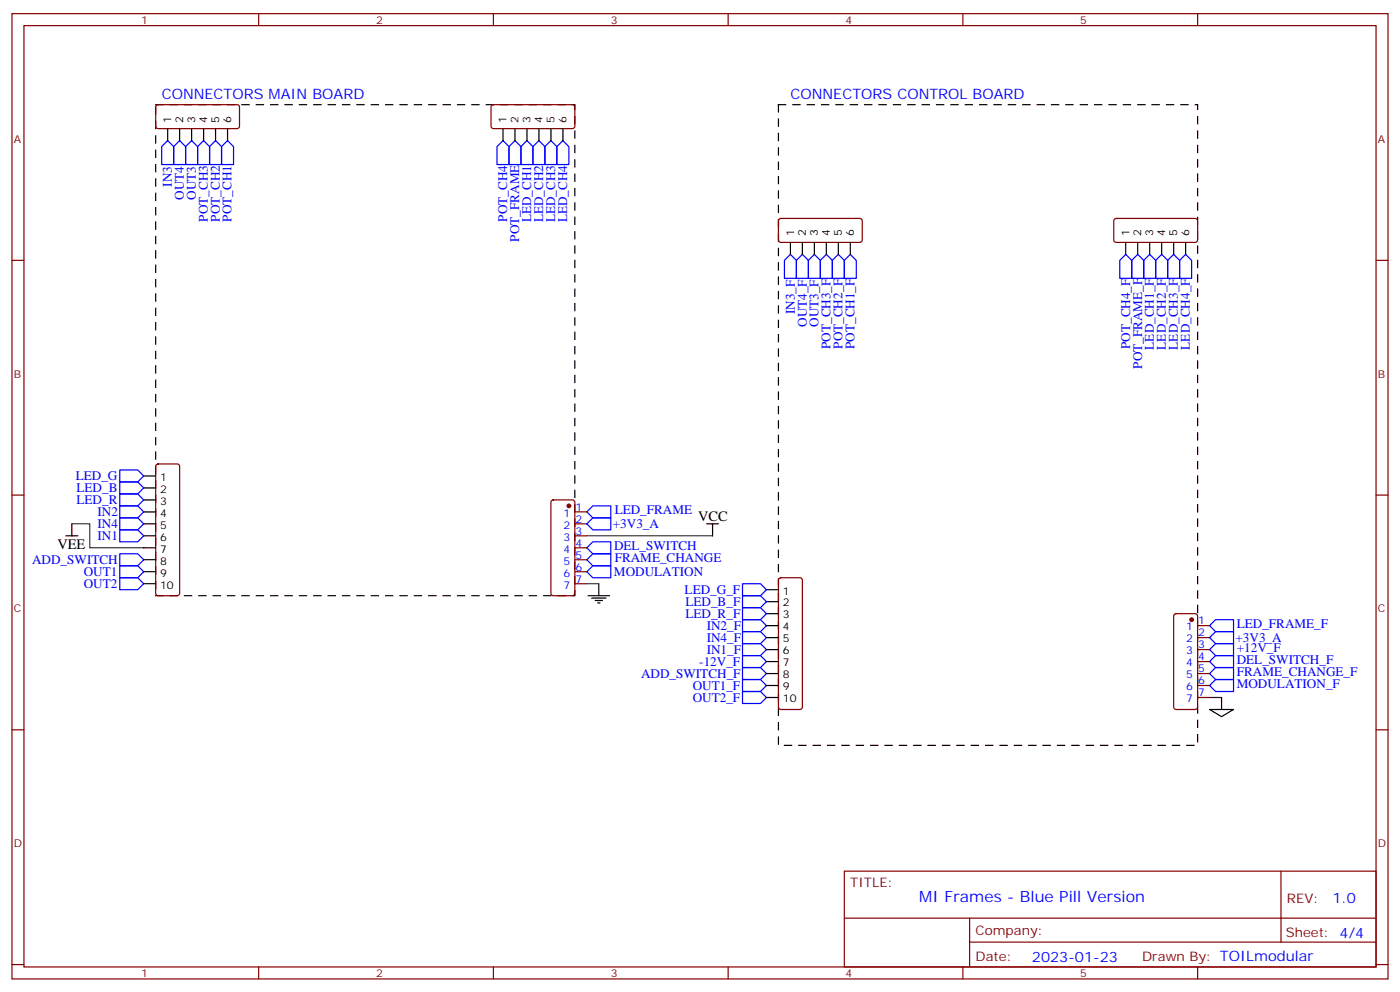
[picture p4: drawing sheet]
<svg xmlns="http://www.w3.org/2000/svg" width="412mm" height="292mm" viewBox="0 0 412 292" stroke-linecap="round" stroke-linejoin="round" font-family="sans-serif">
<g fill="none" stroke="#870000" stroke-width=".35">
<path d="M3.5 4h405.4v284.4h-405.4zM7.1 7.5h398.2v277.3h-398.2zM76.2 4v3.5M145.3 4v3.5M214.5 4v3.5M283.6 4v3.5M352.8 4v3.5M46.1 31l.5-.2 23.5 .1 .5 .6-.1 6-.7 .4-23.5-.1-.4-.6v-5.7zM144.9 31l.4-.2 23.6 .1 .4 .6v6l-.7 .4-23.5-.1-.5-.6v-5.7zM3.5 76.7h3.6M229.5 64.6l.5-.3 23.6 .1 .4 .7-.1 5.9-.6 .4-23.6-.1-.4-.6v-5.6zM328.3 64.6l.5-.3 23.5 .1 .5 .7-.1 5.9-.6 .4-23.6-.1-.4-.6v-5.6z"/>
<path d="M405.3 76.7h3.6M46.1 136.9l.5-.2h5.6l.5 .2 .2 .5v37.4l-.2 .5-.5 .2h-5.6l-.5-.3-.2-.4v-37.4zM3.5 145.8h3.6M162.5 147.5l.5-.3h5.6l.7 .5v27.1l-.2 .5-.5 .2h-5.6l-.5-.3-.2-.4v-26.8zM169.3 150.8h3.6M169.3 154.3h3.6M169.3 157.8h3.6M405.3 145.8h3.6M169.3 161.4h3.6M169.3 164.9h3.6M169.3 168.4h3.6M169.3 171.9h3.6"/>
<path d="M229.5 170.4l.5-.2h5.7l.5 .2 .2 .5v37.4l-.3 .5-.4 .2h-5.7l-.5-.2-.2-.5v-37.4zM346 181l.4-.2h5.7l.6 .4 .1 27.1-.3 .5-.4 .2h-5.7l-.5-.2-.2-.5v-26.8zM352.8 184.3h3.5M352.8 187.8h3.5M352.8 191.3h3.5M352.8 194.9h3.5M352.8 198.4h3.5M3.5 215h3.6M352.8 201.9h3.5M352.8 205.5h3.5M405.3 215h3.6M248.7 256.6h156.6v28.2h-156.6z"/>
<path d="M377.3 256.6v20.9M248.7 270.5h156.5M285.6 277.5h119.6M285.6 270.5v14.1M3.5 284.1h3.6M76.2 284.8v3.6M145.3 284.8v3.6M214.5 284.8v3.6M283.6 284.8v3.6M352.8 284.8v3.6M405.3 284.1h3.6"/>
</g>
<path d="M21.2 154.3h5.3v7.1h15.8M172.9 157.8h37M172.9 171.9h3.5M356.3 205.5h3.5" fill="none" stroke="#008700" stroke-width=".35"/>
<g fill="none" stroke="#000" stroke-width=".35">
<path d="M49.4 37.9v3.5M52.9 37.9v3.5M56.4 37.9v3.5M60 37.9v3.5M63.5 37.9v3.5M67 37.9v3.5M148.2 37.9v3.5M151.7 37.9v3.5M155.2 37.9v3.5M158.7 37.9v3.5M162.3 37.9v3.5M165.8 37.9v3.5"/>
<path d="M232.8 71.4v3.5M236.4 71.4v3.5M239.9 71.4v3.5M243.4 71.4v3.5M246.9 71.4v3.5M250.5 71.4v3.5M331.6 71.4v3.5M335.1 71.4v3.5M338.7 71.4v3.5M342.2 71.4v3.5M345.7 71.4v3.5M349.2 71.4v3.5"/>
<path d="M19.4 157.8h3.5M21.2 154.3v3.5M42.3 157.8h3.6M42.3 154.3h3.6M42.3 140.2h3.6M42.3 143.7h3.6M42.3 147.2h3.6M42.3 150.8h3.6M208.1 154.3h3.6M209.9 154.3v3.5M42.3 161.4h3.6M42.3 164.9h3.6"/>
<path d="M42.3 168.4h3.6M42.3 171.9h3.6M173.2 175.5h6.4M174.3 176.2h4.2M175.3 176.9h2.1M176 177.6h.7M176.4 171.9v3.6M225.8 173.7h3.5M225.8 177.2h3.5M225.8 180.8h3.5M225.8 184.3h3.5M225.8 187.8h3.5"/>
<path d="M225.8 191.3h3.5M225.8 194.9h3.5M225.8 198.4h3.5M225.8 201.9h3.5M225.8 205.5h3.5M356.3 209h7.1l-3.6 2.1zM359.8 205.5v3.5"/>
</g>
<g fill="none" stroke="#00f" stroke-width=".35">
<path d="M49.4 41.4l1.8 1.8v5.3h-3.6v-5.3zM52.9 41.4l1.8 1.8v5.3h-3.5v-5.3zM54.7 43.2l1.7-1.8 1.8 1.8v5.3h-3.5zM60 41.4l1.7 1.8v5.3h-3.5v-5.3zM63.5 41.4l1.8 1.8v5.3h-3.6v-5.3zM67 41.4l1.8 1.8v5.3h-3.5v-5.3zM148.2 41.4l1.7 1.8v5.3h-3.5v-5.3zM151.7 41.4l1.8 1.8v5.3h-3.6v-5.3zM155.2 41.4l1.8 1.8v5.3h-3.5v-5.3zM158.7 41.4l1.8 1.8v5.3h-3.5v-5.3zM162.3 41.4l1.7 1.8v5.3h-3.5v-5.3zM165.8 41.4l1.8 1.8v5.3h-3.6v-5.3z"/>
<path d="M232.8 74.9l1.8 1.8v5.3h-3.5v-5.3zM236.4 74.9l1.7 1.8v5.3h-3.5v-5.3zM239.9 74.9l1.8 1.8v5.3h-3.6v-5.3zM243.4 74.9l1.8 1.8v5.3h-3.5v-5.3zM246.9 74.9l1.8 1.8v5.3h-3.5v-5.3zM250.5 74.9l1.7 1.8v5.3h-3.5v-5.3zM331.6 74.9l1.8 1.8v5.3h-3.6v-5.3zM333.4 76.7l1.7-1.8 1.8 1.8v5.3h-3.5zM338.7 74.9l1.7 1.8v5.3h-3.5v-5.3zM342.2 74.9l1.8 1.8v5.3h-3.6v-5.3zM345.7 74.9l1.8 1.8v5.3h-3.5v-5.3zM349.2 74.9l1.8 1.8v5.3h-3.5v-5.3z"/>
<path d="M35.3 138.4h5.3l1.7 1.8-1.7 1.8h-5.3zM35.3 152.5h5.3l1.7 1.8-1.7 1.8h-5.3zM35.3 149h5.3l1.7 1.8-1.7 1.7h-5.3zM35.3 156.1h5.3l1.7 1.7-1.7 1.8h-5.3zM35.3 142h5.3l1.7 1.7-1.7 1.8h-5.3zM35.3 145.5h5.3l1.7 1.7-1.7 1.8h-5.3zM172.9 150.8l1.7-1.8h5.3v3.5h-5.3zM174.6 152.5h5.3v3.6h-5.3l-1.7-1.8zM35.3 170.2h5.3l1.7 1.7-1.7 1.8h-5.3zM35.3 166.7h5.3l1.7 1.7-1.7 1.8h-5.3zM35.3 163.1h5.3l1.7 1.8-1.7 1.8h-5.3zM172.9 168.4l1.7-1.7h5.3v3.5h-5.3z"/>
<path d="M172.9 164.9l1.7-1.8h5.3v3.6h-5.3zM172.9 161.4l1.7-1.8h5.3v3.5h-5.3zM218.7 171.9h5.3l1.8 1.8-1.8 1.8h-5.3zM218.7 175.5h5.3l1.8 1.7-1.8 1.8h-5.3zM218.7 179h5.3l1.8 1.8-1.8 1.7h-5.3zM218.7 193.1h5.3l1.8 1.8-1.8 1.7h-5.3zM218.7 186.1h5.3l1.8 1.7-1.8 1.8h-5.3zM218.7 182.5h5.3l1.8 1.8-1.8 1.8h-5.3zM218.7 189.6h5.3l1.8 1.7-1.8 1.8h-5.3zM218.7 196.6h5.3l1.8 1.8-1.8 1.8h-5.3zM356.3 198.4l1.8-1.8h5.3v3.6h-5.3zM356.3 194.9l1.8-1.8h5.3v3.5h-5.3z"/>
<path d="M356.3 184.3l1.8-1.8h5.3v3.6h-5.3zM358.1 189.6h5.3v3.5h-5.3l-1.8-1.8zM358.1 186.1h5.3v3.5h-5.3l-1.8-1.8zM218.7 203.7h5.3l1.8 1.8-1.8 1.7h-5.3zM218.7 200.2h5.3l1.8 1.7-1.8 1.8h-5.3zM356.3 201.9l1.8-1.7h5.3v3.5h-5.3z"/>
</g>
<path d="M45.9 30.8h123.4v144.7h-123.4zM229.3 30.8h123.5v188.8h-123.5z" fill="none" stroke="#000" stroke-width=".35" stroke-dasharray="2.1 2.1"/>
<g fill="#870000" stroke="#870000" stroke-width=".35">
<circle cx="167.6" cy="149" r=".53"/>
<circle cx="351" cy="182.5" r=".53"/>
</g>
<text font-size="4.6" fill="#00f" x="270.8" y="265.6">MI Frames - Blue Pill Version</text>
<g font-size="4.2" fill="#00f">
<text x="47.6" y="29.1">CONNECTORS MAIN BOARD</text>
<text x="232.8" y="29.1">CONNECTORS CONTROL BOARD</text>
<text x="392.5" y="265.9">1.0</text>
<text x="304" y="283.2">2023-01-23</text>
</g>
<g font-size="4.2">
<text x="205.7" y="153.6">VCC</text>
<text x="16.9" y="161.7">VEE</text>
</g>
<g font-size="3.9" fill="#00f">
<text x="50.6" y="55" transform="rotate(-90 50.6 55)">IN3</text>
<text x="54.2" y="58.8" transform="rotate(-90 54.2 58.8)">OUT4</text>
<text x="57.7" y="58.8" transform="rotate(-90 57.7 58.8)">OUT3</text>
<text x="61.2" y="65.3" transform="rotate(-90 61.2 65.3)">POT_CH3</text>
<text x="64.8" y="65.3" transform="rotate(-90 64.8 65.3)">POT_CH2</text>
<text x="68.2" y="65.3" transform="rotate(-90 68.2 65.3)">POT_CH1</text>
<text x="149.4" y="65.3" transform="rotate(-90 149.4 65.3)">POT_CH4</text>
<text x="156.5" y="65.5" transform="rotate(-90 156.5 65.5)">LED_CH1</text>
<text x="160" y="65.5" transform="rotate(-90 160 65.5)">LED_CH2</text>
<text x="163.5" y="65.5" transform="rotate(-90 163.5 65.5)">LED_CH3</text>
<text x="167.1" y="65.5" transform="rotate(-90 167.1 65.5)">LED_CH4</text>
<text x="153" y="71.1" transform="rotate(-90 153 71.1)">POT_FRAME</text>
<text x="234.1" y="92.5" transform="rotate(-90 234.1 92.5)">IN3_F</text>
<text x="237.6" y="96.3" transform="rotate(-90 237.6 96.3)">OUT4_F</text>
<text x="241.1" y="96.3" transform="rotate(-90 241.1 96.3)">OUT3_F</text>
<text x="244.7" y="102.8" transform="rotate(-90 244.7 102.8)">POT_CH3_F</text>
<text x="248.2" y="102.7" transform="rotate(-90 248.2 102.7)">POT_CH2_F</text>
<text x="251.7" y="102.8" transform="rotate(-90 251.7 102.8)">POT_CH1_F</text>
<text x="332.9" y="102.8" transform="rotate(-90 332.9 102.8)">POT_CH4_F</text>
<text x="339.9" y="103" transform="rotate(-90 339.9 103)">LED_CH1_F</text>
<text x="343.5" y="103" transform="rotate(-90 343.5 103)">LED_CH2_F</text>
<text x="347" y="103" transform="rotate(-90 347 103)">LED_CH3_F</text>
<text x="350.5" y="103" transform="rotate(-90 350.5 103)">LED_CH4_F</text>
<text x="336.4" y="108.6" transform="rotate(-90 336.4 108.6)">POT_FRAME_F</text>
<text x="22.3" y="141.5">LED_G</text>
<text x="22.5" y="145">LED_B</text>
<text x="22.5" y="148.5">LED_R</text>
<text x="28.7" y="155.6">IN4</text>
<text x="28.7" y="152">IN2</text>
<text x="180.5" y="155.6">+3V3_A</text>
<text x="181.1" y="151.4">LED_FRAME</text>
<text x="28.7" y="159.1">IN1</text>
<text x="9.5" y="166.1">ADD_SWITCH</text>
<text x="180.9" y="162">DEL_SWITCH</text>
<text x="181.1" y="165.5">FRAME_CHANGE</text>
<text x="24.7" y="173.2">OUT2</text>
<text x="24.7" y="169.7">OUT1</text>
<text x="180.9" y="169.7">MODULATION</text>
<text x="201.7" y="175">LED_G_F</text>
<text x="201.9" y="178.5">LED_B_F</text>
<text x="201.9" y="182">LED_R_F</text>
<text x="208.2" y="185.6">IN2_F</text>
<text x="364.3" y="184.9">LED_FRAME_F</text>
<text x="208.2" y="189.1">IN4_F</text>
<text x="364" y="189.1">+3V3_A</text>
<text x="364.3" y="191.9">+12V_F</text>
<text x="206" y="196.1">-12V_F</text>
<text x="208.2" y="192.6">IN1_F</text>
<text x="364.3" y="195.5">DEL_SWITCH_F</text>
<text x="188.8" y="199.6">ADD_SWITCH_F</text>
<text x="204" y="203.2">OUT1_F</text>
<text x="364.3" y="202.6">MODULATION_F</text>
<text x="364.3" y="199.1">FRAME_CHANGE_F</text>
<text x="204" y="206.7">OUT2_F</text>
</g>
<g font-size="3.9" fill="#800">
<text x="250.5" y="261.2">TITLE:</text>
<text x="379.1" y="265.9">REV:</text>
<text x="287.4" y="275.4">Company:</text>
<text x="378.7" y="276">Sheet: 4/4</text>
<text x="287.4" y="283.1">Date:</text>
<text x="336.4" y="283.2">Drawn By: TOILmodular</text>
</g>
<g font-size="3.2" fill="#800">
<text x="41.6" y="7">1</text>
<text x="110.8" y="7">2</text>
<text x="179.9" y="7">3</text>
<text x="249.1" y="7">4</text>
<text x="318.2" y="7">5</text>
<text x="4.1" y="42.1">A</text>
<text x="405.9" y="42.1">A</text>
<text x="4.1" y="111.3">B</text>
<text x="405.9" y="111.3">B</text>
<text x="4.1" y="180.4">C</text>
<text x="405.9" y="180.4">C</text>
<text x="4.1" y="249.6">D</text>
<text x="405.9" y="249.6">D</text>
<text x="41.6" y="287.8">1</text>
<text x="110.8" y="287.8">2</text>
<text x="179.9" y="287.8">3</text>
<text x="249.1" y="287.8">4</text>
<text x="318.2" y="287.8">5</text>
</g>
<g font-size="3.2">
<text x="50.4" y="36.1" transform="rotate(-90 50.4 36.1)">1</text>
<text x="54" y="36.1" transform="rotate(-90 54 36.1)">2</text>
<text x="57.5" y="36.1" transform="rotate(-90 57.5 36.1)">3</text>
<text x="61" y="36.1" transform="rotate(-90 61 36.1)">4</text>
<text x="64.6" y="36.1" transform="rotate(-90 64.6 36.1)">5</text>
<text x="68.1" y="36.1" transform="rotate(-90 68.1 36.1)">6</text>
<text x="149.2" y="36.1" transform="rotate(-90 149.2 36.1)">1</text>
<text x="152.8" y="36.1" transform="rotate(-90 152.8 36.1)">2</text>
<text x="156.3" y="36.1" transform="rotate(-90 156.3 36.1)">3</text>
<text x="159.8" y="36.1" transform="rotate(-90 159.8 36.1)">4</text>
<text x="163.3" y="36.1" transform="rotate(-90 163.3 36.1)">5</text>
<text x="166.9" y="36.1" transform="rotate(-90 166.9 36.1)">6</text>
<text x="233.9" y="69.6" transform="rotate(-90 233.9 69.6)">1</text>
<text x="237.4" y="69.6" transform="rotate(-90 237.4 69.6)">2</text>
<text x="240.9" y="69.6" transform="rotate(-90 240.9 69.6)">3</text>
<text x="244.5" y="69.6" transform="rotate(-90 244.5 69.6)">4</text>
<text x="248" y="69.6" transform="rotate(-90 248 69.6)">5</text>
<text x="251.5" y="69.6" transform="rotate(-90 251.5 69.6)">6</text>
<text x="332.7" y="69.6" transform="rotate(-90 332.7 69.6)">1</text>
<text x="336.2" y="69.6" transform="rotate(-90 336.2 69.6)">2</text>
<text x="339.7" y="69.6" transform="rotate(-90 339.7 69.6)">3</text>
<text x="343.3" y="69.6" transform="rotate(-90 343.3 69.6)">4</text>
<text x="346.8" y="69.6" transform="rotate(-90 346.8 69.6)">5</text>
<text x="350.3" y="69.6" transform="rotate(-90 350.3 69.6)">6</text>
<text x="47.2" y="141.6">1</text>
<text x="47.2" y="145.1">2</text>
<text x="47.2" y="148.7">3</text>
<text x="47.2" y="152.2">4</text>
<text x="47.2" y="155.7">5</text>
<text x="47.2" y="159.2">6</text>
<text x="47.2" y="162.8">7</text>
<text x="47.2" y="166.3">8</text>
<text x="47.2" y="169.8">9</text>
<text x="47.2" y="173.4">10</text>
<text x="230.6" y="175.1">1</text>
<text x="230.6" y="178.6">2</text>
<text x="230.6" y="182.2">3</text>
<text x="230.6" y="185.7">4</text>
<text x="230.6" y="189.2">5</text>
<text x="230.6" y="192.8">6</text>
<text x="230.6" y="196.3">7</text>
<text x="230.6" y="199.8">8</text>
<text x="230.6" y="203.3">9</text>
<text x="230.6" y="206.9">10</text>
</g>
<g font-size="3.2" fill="#00f">
<text x="166" y="152.2">1</text>
<text x="166" y="155.7">2</text>
<text x="169.5" y="150.4">1</text>
<text x="169.5" y="154">2</text>
<text x="166" y="159.2">3</text>
<text x="169.5" y="157.5">3</text>
<text x="169.5" y="161">4</text>
<text x="166" y="162.8">4</text>
<text x="166" y="166.3">5</text>
<text x="169.5" y="164.5">5</text>
<text x="166" y="169.8">6</text>
<text x="166" y="173.4">7</text>
<text x="169.5" y="168.1">6</text>
<text x="169.5" y="171.6">7</text>
<text x="349.5" y="185.7">1</text>
<text x="353" y="183.9">1</text>
<text x="349.5" y="189.2">2</text>
<text x="353" y="187.5">2</text>
<text x="353" y="191">3</text>
<text x="349.5" y="192.8">3</text>
<text x="349.5" y="196.3">4</text>
<text x="353" y="194.5">4</text>
<text x="349.5" y="199.8">5</text>
<text x="349.5" y="203.3">6</text>
<text x="353" y="198">5</text>
<text x="353" y="201.6">6</text>
<text x="349.5" y="206.9">7</text>
<text x="353" y="205.1">7</text>
</g>
</svg>
